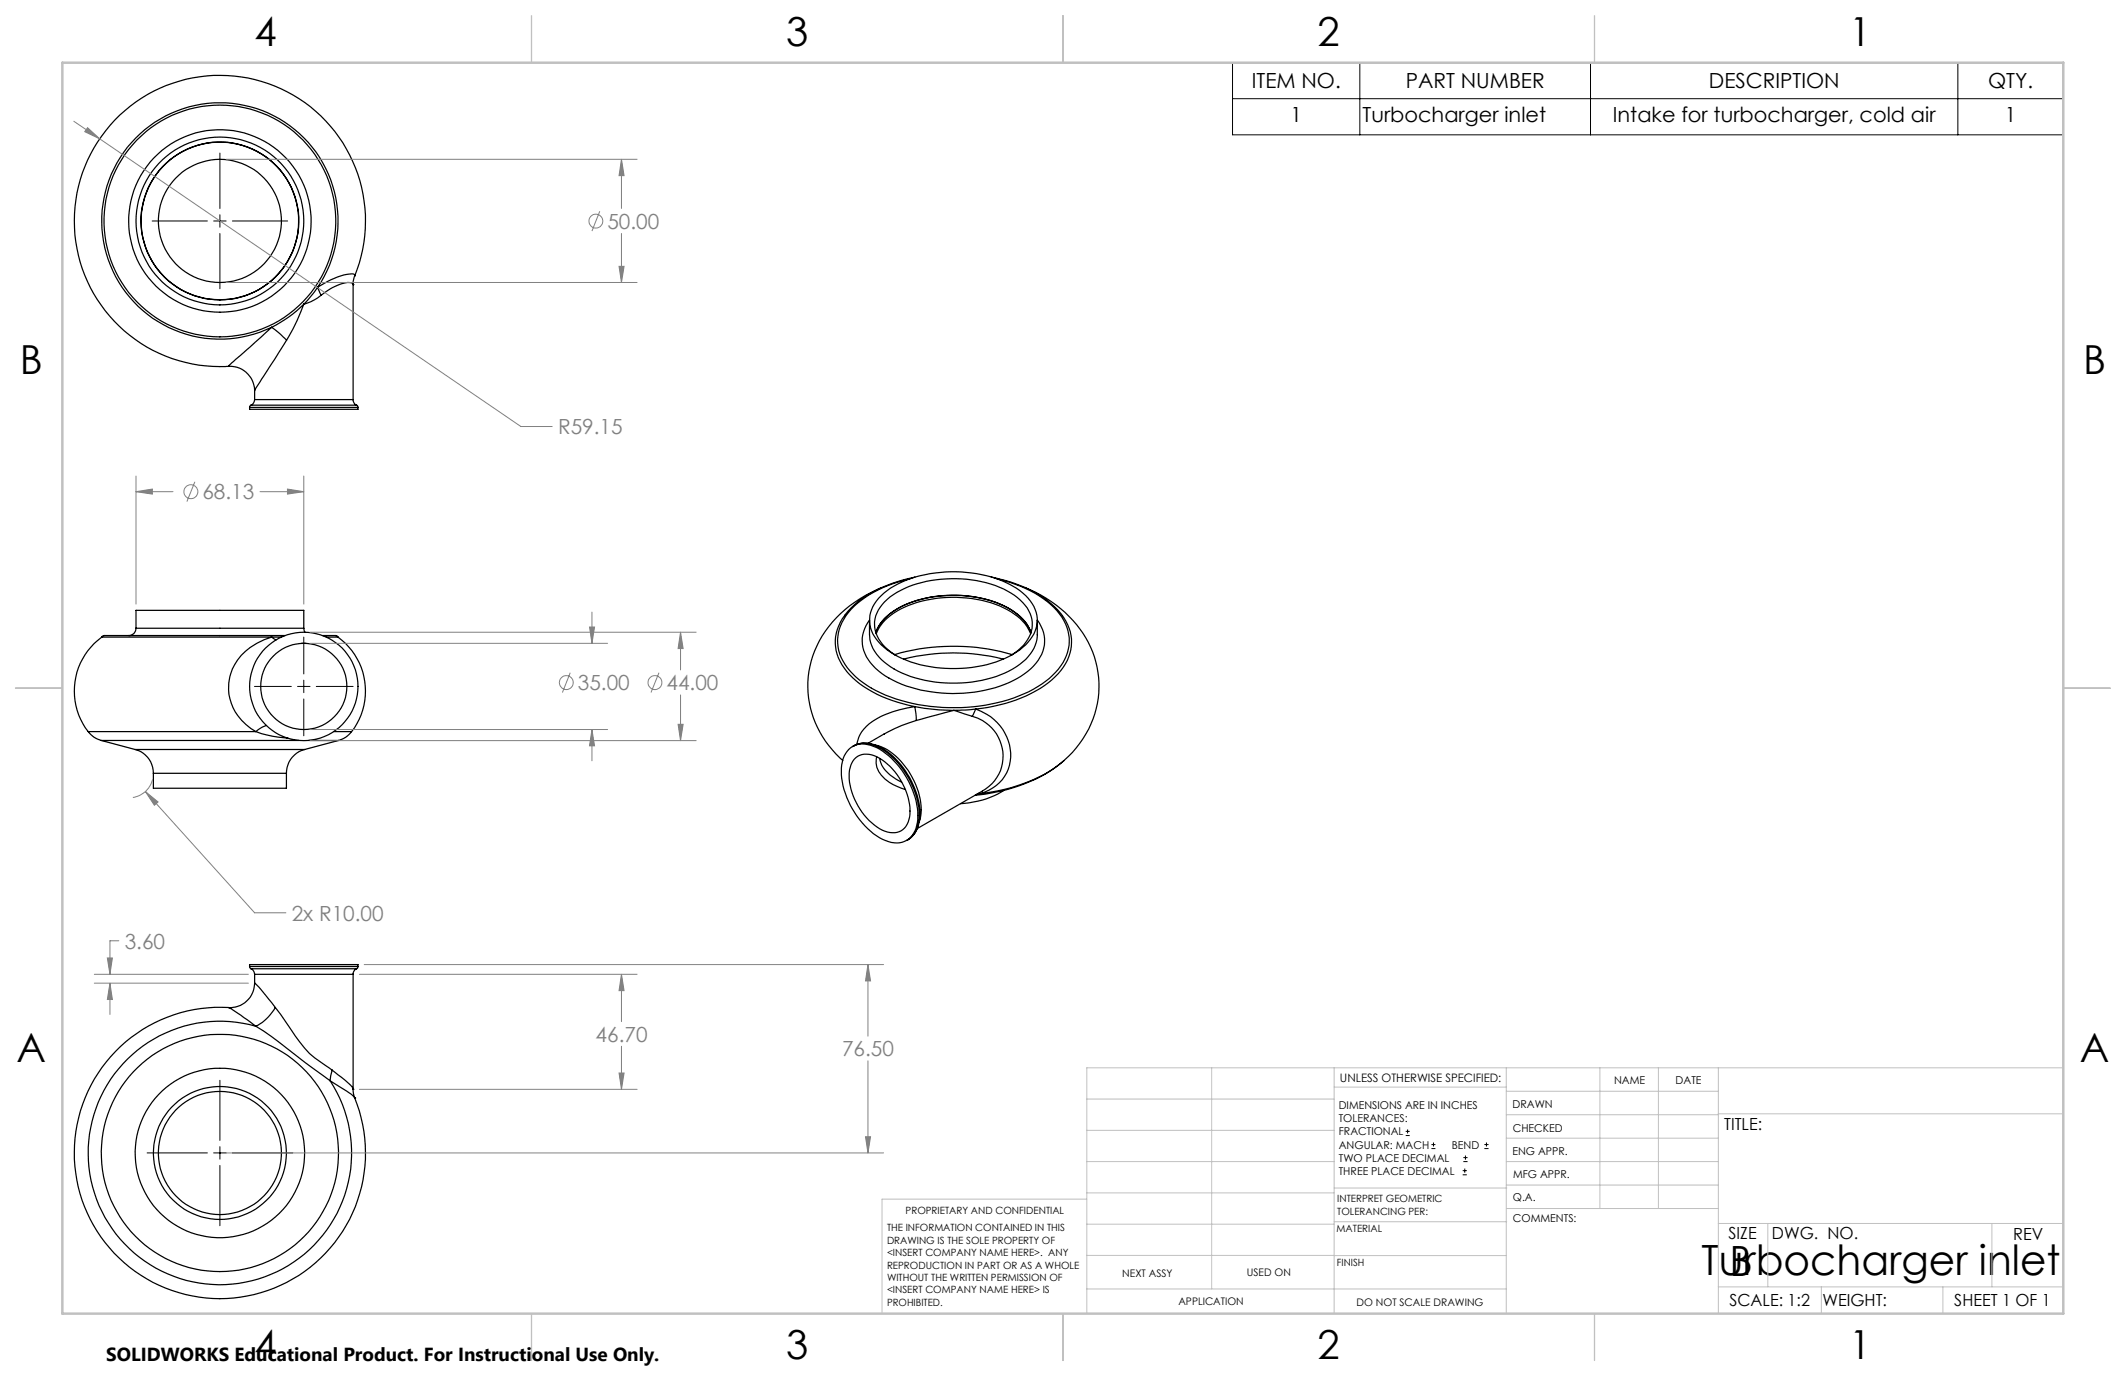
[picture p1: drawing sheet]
<svg xmlns="http://www.w3.org/2000/svg" width="432mm" height="279mm" viewBox="0 0 432 279" stroke-linecap="round" stroke-linejoin="round" font-family="sans-serif">
<g fill="none" stroke="#000" stroke-width=".25">
<path d="M64.5 58.3a24 24 0 0 0-14.1-36.7 24 24 0 0 0-29.7 25.9 24 24 0 0 0 34.5 19M64.5 58.3l.7 1.7M64.5 58.3l-1 1.4-1.8 2.1M65.2 60l-2 1.2-1.5 .6M71.7 57.8h.1M71.7 57.8v-.2a2.52 2.52 0 0 0-2.5 .1l-1.7 .7-2.3 1.6M71.7 57.8v23.3M72 56v.1a29.6 29.6 0 0 0-20.4-40 29.6 29.6 0 0 0-36.4 26.1 29.6 29.6 0 0 0 31.2 32.2M72 56l-.3 1.8M72 56v-.2a3.6 3.6 0 0 0-2.8 .2l-2 .8-2.7 1.5M46.4 74.4a5 5 0 0 1 5.3 4.9M51.7 79.3v1.8"/>
<path d="M55.2 66.5l1.5 1.1 1.5 1.5M55.2 66.5l-8.8 7.9M58.2 69.1l-6.5 10.2M61.7 61.8a24.8 24.8 0 0 1-6.5 4.7M61.7 61.8a39.6 39.6 0 0 1-3.5 7.3M50.7 82.7v.4h22v-.4M50.7 82.7h22M51 82.3l-.3 .4M51 82.3h21.4M51.7 81.1a1.29 1.29 0 0 1-.7 1.2M51.7 81.1h20M71.7 81.1a1.18 1.18 0 0 0 .7 1.2"/>
<path d="M72.4 82.3l.3 .4M179.1 119.3a23.5 23.5 0 0 0-14.4 15 19.8 19.8 0 0 0 6.5 20.1M184.8 117.5a24.3 24.3 0 0 0-11.9 6.2 8.8 8.8 0 0 0-.8 11.9 21.5 21.5 0 0 0 12.1 7 37.2 37.2 0 0 0 25.6-2.6 13.8 13.8 0 0 0 7-7.5 8.9 8.9 0 0 0-2.7-9.1 24.1 24.1 0 0 0-11.6-5.9M185.8 117.2a25.7 25.7 0 0 0-12.9 6.2l-1.3 1.5M201.3 117.2a24.9 24.9 0 0 1 13.6 6.8l.9 1M208.2 119.3a23 23 0 0 1 14.6 16.1 19.9 19.9 0 0 1-6.8 19.1M20.7 129.4a13.5 13.5 0 0 0-2.8 19.2M20.7 129.4h34.5M27.6 127.6a1.45 1.45 0 0 1-1.5 1.4M27.6 127.6v-3.7h34.1v3.7M27.6 127.6h34.1M55.2 129.4a11.8 11.8 0 0 0-8.4 7.4 10 10 0 0 0 5.2 11.8"/>
<path d="M55.2 129.4h1.9M55.2 129.4l.9 .5M57.9 129h-36.8l-.4 .4M61.2 130.6h1M61.7 127.6l.2 .8M65.5 129h2.7l.5 .4M66.3 129.4h2.4M68.7 129.4a13.5 13.5 0 0 1 2.7 19.2M171.6 125a8.8 8.8 0 0 0 .9 12 24.5 24.5 0 0 0 13.3 6.5M176.6 125.9v3a8.1 8.1 0 0 0 4.3 6.5 26.1 26.1 0 0 0 19.5 2.5 15.6 15.6 0 0 0 8.9-5.1l.7-1.2 .6-1.8 .1-3.9a6.8 6.8 0 0 1-.8 9.4 20.6 20.6 0 0 1-12 5.2 29.2 29.2 0 0 1-17.3-2.8 9.7 9.7 0 0 1-5.4-6.9 7 7 0 0 1 1.4-4.9zM177.9 128.4a9.2 9.2 0 0 1 5-5.1 25 25 0 0 1 22.5 .5 9.2 9.2 0 0 1 4 4.6 10.6 10.6 0 0 0-6.4-5.8 25.5 25.5 0 0 0-20.9 1.1 9.1 9.1 0 0 0-4.2 4.8M178 128.7a10.6 10.6 0 0 1 6.5-5.8 25.4 25.4 0 0 1 20.1 .9 9.8 9.8 0 0 1 4.7 4.9"/>
<path d="M178.5 121.5a19.1 19.1 0 0 1 12.5-5.3 24.7 24.7 0 0 1 16.1 3.7 7.2 7.2 0 0 1 3.4 7.6 10.1 10.1 0 0 1-5.6 5.8 27.2 27.2 0 0 1-22.5 0 9.8 9.8 0 0 1-5.7-6.4 6.4 6.4 0 0 1 1.8-5.4zM181.7 132.9a43 43 0 0 1 23.9 0M182 133.1a7.8 7.8 0 0 1-4.4-6.9 8.7 8.7 0 0 1 5.3-6.3 25.3 25.3 0 0 1 21.7 .1 8.5 8.5 0 0 1 5.1 6.4 7.6 7.6 0 0 1-4.2 6.6l-.2 .1M183.5 133.8a41 41 0 0 1 20.3 0M215.8 125a9 9 0 0 1-1.5 12.4 26.2 26.2 0 0 1-13.7 6.3l-2.4 .3M17.9 148.6a4.7 4.7 0 0 0 2.7 1.8M17.9 148.6h34.1M20.6 150.4h40.1M20.6 150.4l6.8 1.8M27.4 152.2a4.9 4.9 0 0 1 3.8 4.8M27.4 152.2h34.5M31.2 157v3.1h27v-3.1"/>
<path d="M31.2 157h27M52 148.6l3.4 .9 3.1 .4M54.1 147.3l-.8 .3-1.3 1M61.9 152.2a4.9 4.9 0 0 0-3.7 4.8M62.7 150.4h6.1M67.8 148.6h3.6M68.8 150.4l-6.9 1.8M71.4 148.6a4.7 4.7 0 0 1-2.6 1.8M172.4 152.2a4.4 4.4 0 0 1 5-.6 16 16 0 0 1 8.2 9.4 10.8 10.8 0 0 1 .2 7.7 4.3 4.3 0 0 1-6 2 15.7 15.7 0 0 1-7.8-8.7 11.3 11.3 0 0 1-.6-8.5zM173.5 151.4a5.7 5.7 0 0 1 5.6 .5 16.7 16.7 0 0 1 7.7 13.9 5.4 5.4 0 0 1-2.4 4.7M173.5 151.4a5.8 5.8 0 0 1 6 1 17 17 0 0 1 7.2 13.7 5.1 5.1 0 0 1-2.6 4.5M173.5 151.4l-.4 .2"/>
<path d="M173.6 154.1a4.2 4.2 0 0 1 5.6 .2 13.6 13.6 0 0 1 5.6 11 3.7 3.7 0 0 1-3 3.8 6.9 6.9 0 0 1-5.3-2.5 13.1 13.1 0 0 1-4-10.2l.3-1.1zM177.7 151.3a10.6 10.6 0 0 1 6.3 4.5 13.6 13.6 0 0 1 2.9 10.5l-.2 .6M178 153.7v.2a4.3 4.3 0 0 0 1.7 4.3 10.9 10.9 0 0 0 4.1 2.1M178.7 154a5.8 5.8 0 0 0 3.3 4.2l1.1 .6M185.8 143.5l.3 2.8M185.8 143.5a44.1 44.1 0 0 0 7.9 .8M185.8 143.5a18.3 18.3 0 0 0-9.8 4 5.9 5.9 0 0 0-1.9 3.6M186.1 146.3a37.4 37.4 0 0 0-9.8 4.6M193.7 144.3l-7.6 2M193.7 144.3l3.8 1.2M197.5 145.5a8.2 8.2 0 0 1 6.2 6.8 8.2 8.2 0 0 1-4.2 8.3l-13.2 7.6M198.2 144a9.8 9.8 0 0 1 6.6 12.2 8.3 8.3 0 0 1-5.7 4.9"/>
<path d="M198.2 144l-4.5 .3M198.2 144l-.7 1.5M216 154.5a32.6 32.6 0 0 1-18 7M216 154.5a31.6 31.6 0 0 1-16.9 6.6M216 154.5h.1M198.6 161.1h.5M199.1 161.1l-.8 .2M203.9 160.5a17.6 17.6 0 0 1-8.8 2.7M50.7 196.3l.3 .4M50.7 196.3v-.4h22v.4M50.7 196.3h22M51 196.7a1.29 1.29 0 0 1 .7 1.1"/>
<path d="M51 196.7h21.4M51.7 199.6a5 5 0 0 1-5.3 5 29.6 29.6 0 0 0-31.2 32.1 29.6 29.6 0 0 0 36.4 26.1 29.6 29.6 0 0 0 20.4-39.9M51.7 197.8h20M51.7 199.6l.9 .8 3.3 4.2M51.7 197.8v1.8M71.7 197.8v23.4M72.4 196.7a1.18 1.18 0 0 0-.7 1.1M72.7 196.3l-.3 .4M46.4 204.6l2.5 1.5 3.1 2.3M52 208.4l3 2 12.1 9.1M52 208.4a26.8 26.8 0 0 0-34.1 26 26.8 26.8 0 0 0 34.6 25.3 26.8 26.8 0 0 0 14.6-40.2M55.9 204.6l3.2 4.5a19.7 19.7 0 0 0 7.7 7.7l.7 .5"/>
<path d="M55.9 204.6a9.5 9.5 0 0 1-3.9 3.8M67.1 219.5l1.5 .9a11.6 11.6 0 0 1 3.4 2.6M67.5 217.3l-.4 2.2M67.5 217.3l1.2 1a12.3 12.3 0 0 1 2.9 2.6l.1 .3M71.7 221.2h.1M71.7 221.2l.3 1.8M72 223h.1"/>
<circle cx="44.7" cy="44.9" r="16"/>
<circle cx="44.7" cy="44.9" r="18.5"/>
<circle cx="44.7" cy="44.9" r="17"/>
<circle cx="44.7" cy="44.8" r="12.5"/>
<circle cx="44.7" cy="44.9" r="23.5"/>
<circle cx="61.7" cy="139.4" r="8.8"/>
<circle cx="61.7" cy="139.4" r="11"/>
<circle cx="44.7" cy="234.1" r="13.5"/>
<circle cx="44.7" cy="234.1" r="17.2"/>
<circle cx="44.7" cy="234.1" r="24.1"/>
<circle cx="44.7" cy="234.1" r="12.5"/>
</g>
<g fill="none" stroke="#808080" stroke-width=".2">
<path d="M15 24.6l5.2 3.6M17.8 25.9l2.4 2.3-3-1.5zM20.2 28.2l85.6 58.4h6.3M45.9 32.3h83.5M126.2 32.3l.6 3.4h-1.1zM126.2 32.3v10M45.9 57.4h83.5M121.8 42.9l-1.6 4M125.7 54.1h1.1l-.6 3.3zM126.2 47.4v10M27.6 99.8l3.3-.5v1zM27.6 96.7v26"/>
<path d="M27.6 99.8h7.5M39.6 97.8l-1.6 4M52.8 99.8h8.9M58.4 99.3l3.3 .5-3.3 .5zM61.7 96.7v26M63 130.6h60.4M63 128.4h78.4M115.8 136.6l-1.6 4M119.7 127.3h1.1l-.6 3.3zM120.2 124.3v6.3M133.8 136.6l-1.6 4M138.2 128.4l.5 3.3h-1z"/>
<path d="M138.2 128.4v7.6M31 158.3a4.9 4.9 0 0 1-4 3.6M63 148.1h60.4M63 150.4h78.4M120.2 148.1l.6 3.3h-1.1zM120.2 148.1v6.4M137.7 147.1h1l-.5 3.3zM138.2 141.1v9.3M29.5 160.7l2.6 2.1-.7 .7zM29.5 160.7l22.2 24.6h6.4M19.2 197.8h31.2M19.2 199.6h31.2"/>
<path d="M21.8 194.5h1l-.5 3.3zM22.3 199.6l.5 3.4h-1zM22.3 199.6v6.4M24.1 191h-1.8v6.8M73 197.8h56.4M74 195.9h105.5M126.2 197.8l.6 3.4h-1.1zM126.2 197.8v9.6M176.3 195.9l.5 3.3h-1zM176.3 195.9v14.5M125.7 217.9h1.1l-.6 3.3zM126.2 212.4v8.8"/>
<path d="M176.3 215.4v18.7M45.9 234.1h133.6M73 221.2h56.4M175.8 230.8h1l-.5 3.3z"/>
<circle cx="121" cy="44.9" r="1.42"/>
<circle cx="38.8" cy="99.8" r="1.41"/>
<circle cx="115" cy="138.6" r="1.41"/>
<circle cx="133" cy="138.6" r="1.42"/>
</g>
<g fill="none" stroke="#000" stroke-width=".2">
<path d="M250.3 12.7h168.8v14.7h-168.8zM276.2 12.7v14.7M323 12.7v14.7M397.7 12.7v14.7M44.7 31.1v11.2M250.3 20h168.8M30.9 44.9h11.2M43.4 44.9h2.5M44.7 43.6v2.5M44.7 47.4v11.2M47.2 44.9h11.2M51.7 139.4h7.5"/>
<path d="M60.4 139.4h2.6M61.7 129.4v7.4M61.7 138.1v2.6M64.2 139.4h7.5M61.7 141.9v7.5M44.7 219.4v12.2M29.9 234.1h12.2M43.4 234.1h2.5M44.7 232.8v2.6M44.7 236.6v12.3M47.2 234.1h12.2M285.5 230.6h.8"/>
<path d="M285.5 229.7h.8M285.9 229.3v.9M290.7 233.2h.8M290.7 232.4h.8M291.1 232v.8M297.1 238.5h.8M297.1 237.7h.8M297.2 235.9h.9M297.2 235.1h.9M297.5 237.3v.8M297.6 234.6v.9M301.5 233.2h.8"/>
<path d="M301.5 232.4h.8M301.9 232v.8"/>
</g>
<g fill="none" stroke="#c0c0c0" stroke-width=".2">
<path d="M246.1 216.8v44.9M271 216.8v49.9M305.9 216.8v49.9M324.9 216.8v28.6M336.8 216.8v28.6M349 216.8v49.9M419.1 216.8h-198.4v49.9M220.7 235.9h50.3M220.7 229.5h50.3M220.7 223.2h50.3M271 220.7h34.9M305.9 231.1h43.1"/>
<path d="M305.9 226.3h43.1M305.9 221.6h43.1M305.9 235.9h43.1M349 226.2h70.1M220.7 248.6h50.3M220.7 242.2h50.3M220.7 254.9h50.3M220.7 243.5h-41.6v23.2M271 255h34.9M271 248.1h35M271 241.2h35M305.9 240.6h43.1"/>
<path d="M306 245.4h43M349 248.4h70.1M359.1 248.4v12.9M404.6 248.4v12.9M220.7 261.7h85.2M349 261.3h70.1M369.9 261.3v5.4M394.6 261.3v5.4"/>
</g>
<path d="M107.9 3.2v9.5M215.9 3.2v9.5M323.8 3.2v9.5M3.1 139.7h9.6M419.1 139.7h9.5M107.9 266.7v9.6M215.9 266.7v9.6M323.8 266.7v9.6" fill="none" stroke="#c0c0c0" stroke-width=".25"/>
<path d="M12.7 12.7h406.4v254h-406.4z" fill="none" stroke="#c0c0c0" stroke-width=".5"/>
<path d="M126.2 32.3l.6 3.4h-1.1zM125.7 54.1h1.1l-.6 3.3zM17.8 25.9l-.6 .8 3 1.5zM27.6 99.8l3.3-.5v1zM58.4 99.3l3.3 .5-3.3 .5zM119.7 127.3h1.1l-.6 3.3zM120.2 148.1l.6 3.3h-1.1zM138.2 128.4l.5 3.3h-1zM137.7 147.1h1l-.5 3.3zM29.5 160.7l1.9 2.8 .7-.7zM125.7 217.9h1.1l-.6 3.3zM126.2 197.8l.6 3.4h-1.1zM21.8 194.5h1l-.5 3.3zM22.3 199.6l.5 3.4h-1zM175.8 230.8h1l-.5 3.3zM176.3 195.9l.5 3.3h-1z" fill="#808080"/>
<g font-size="8.5">
<text x="345.6" y="258.9">Turbocharger inlet</text>
<text x="351.3" y="259">B</text>
</g>
<g font-size="8.1">
<text x="51.7" y="9.3">4</text>
<text x="159.7" y="9.3">3</text>
<text x="267.6" y="9.3">2</text>
<text x="375.6" y="9.3">1</text>
<text x="4" y="76">B</text>
<text x="423.1" y="76">B</text>
<text x="3.3" y="215.7">A</text>
<text x="422.4" y="215.7">A</text>
<text x="51.7" y="276">4</text>
<text x="159.7" y="276">3</text>
<text x="267.6" y="276">2</text>
<text x="375.6" y="276">1</text>
</g>
<g font-size="4.2">
<text x="254.2" y="17.9">ITEM NO.</text>
<text x="285.5" y="17.9">PART NUMBER</text>
<text x="347.1" y="17.9">DESCRIPTION</text>
<text x="403.8" y="17.9">QTY.</text>
<text x="262.1" y="24.8">1</text>
<text x="276.7" y="24.8">Turbocharger inlet</text>
<text x="327.6" y="24.8">Intake for turbocharger, cold air</text>
<text x="407.2" y="24.8">1</text>
</g>
<g font-size="4.2" fill="#808080">
<text x="123.4" y="46.4">50.00</text>
<text x="113.4" y="88.2">R59.15</text>
<text x="41.1" y="101.4">68.13</text>
<text x="117.4" y="140.1">35.00</text>
<text x="135.4" y="140.1">44.00</text>
<text x="59.3" y="186.9">2x R10.00</text>
<text x="25.3" y="192.6">3.60</text>
<text x="121" y="211.5">46.70</text>
<text x="171" y="214.5">76.50</text>
</g>
<text font-size="3.8" x="21.6" y="276.3">SOLIDWORKS Educational Product. For Instructional Use Only.</text>
<g font-size="3.4">
<text x="350.2" y="229.5">TITLE:</text>
<text x="351.1" y="251.6">SIZE</text>
<text x="359.9" y="251.6">DWG. NO.</text>
<text x="408.9" y="251.7">REV</text>
<text x="351.2" y="265.2">SCALE: 1:2</text>
<text x="370.1" y="265.3">WEIGHT:</text>
<text x="396.9" y="265.2">SHEET 1 OF 1</text>
</g>
<text font-size="2.4" x="272.2" y="219.7">UNLESS OTHERWISE SPECIFIED:</text>
<g font-size="2.2">
<text x="327.8" y="220.1">NAME</text>
<text x="340.3" y="220.2">DATE</text>
<text x="271.9" y="225.3">DIMENSIONS ARE IN INCHES</text>
<text x="271.9" y="227.9">TOLERANCES:</text>
<text x="307.2" y="224.9">DRAWN</text>
<text x="271.9" y="230.6">FRACTIONAL</text>
<text x="271.9" y="233.2">ANGULAR: MACH</text>
<text x="294.9" y="233.2">BEND</text>
<text x="307.3" y="229.8">CHECKED</text>
<text x="271.9" y="235.9">TWO PLACE DECIMAL</text>
<text x="271.9" y="238.5">THREE PLACE DECIMAL</text>
<text x="307.2" y="234.4">ENG APPR.</text>
<text x="307.3" y="239.2">MFG APPR.</text>
<text x="307.3" y="243.9">Q.A.</text>
<text x="307.3" y="248.1">COMMENTS:</text>
</g>
<g font-size="2.1">
<text x="227.9" y="259.2">NEXT ASSY</text>
<text x="253.3" y="259.2">USED ON</text>
<text x="239.3" y="265">APPLICATION</text>
<text x="275.5" y="265.1">DO NOT SCALE DRAWING</text>
</g>
<g font-size="2">
<text x="271.6" y="244.1">INTERPRET GEOMETRIC</text>
<text x="180.2" y="250">THE INFORMATION CONTAINED IN THIS</text>
<text x="183.9" y="246.4">PROPRIETARY AND CONFIDENTIAL</text>
<text x="271.5" y="250.2">MATERIAL</text>
<text x="271.6" y="246.6">TOLERANCING PER:</text>
<text x="180.2" y="252.5">DRAWING IS THE SOLE PROPERTY OF</text>
<text x="180.2" y="255.1">&lt;INSERT COMPANY NAME HERE&gt;. ANY</text>
<text x="180.2" y="257.6">REPRODUCTION IN PART OR AS A WHOLE</text>
<text x="271.5" y="257">FINISH</text>
<text x="180.2" y="260.1">WITHOUT THE WRITTEN PERMISSION OF</text>
<text x="180.2" y="262.6">&lt;INSERT COMPANY NAME HERE&gt; IS</text>
<text x="180.2" y="265.2">PROHIBITED.</text>
</g>
</svg>
